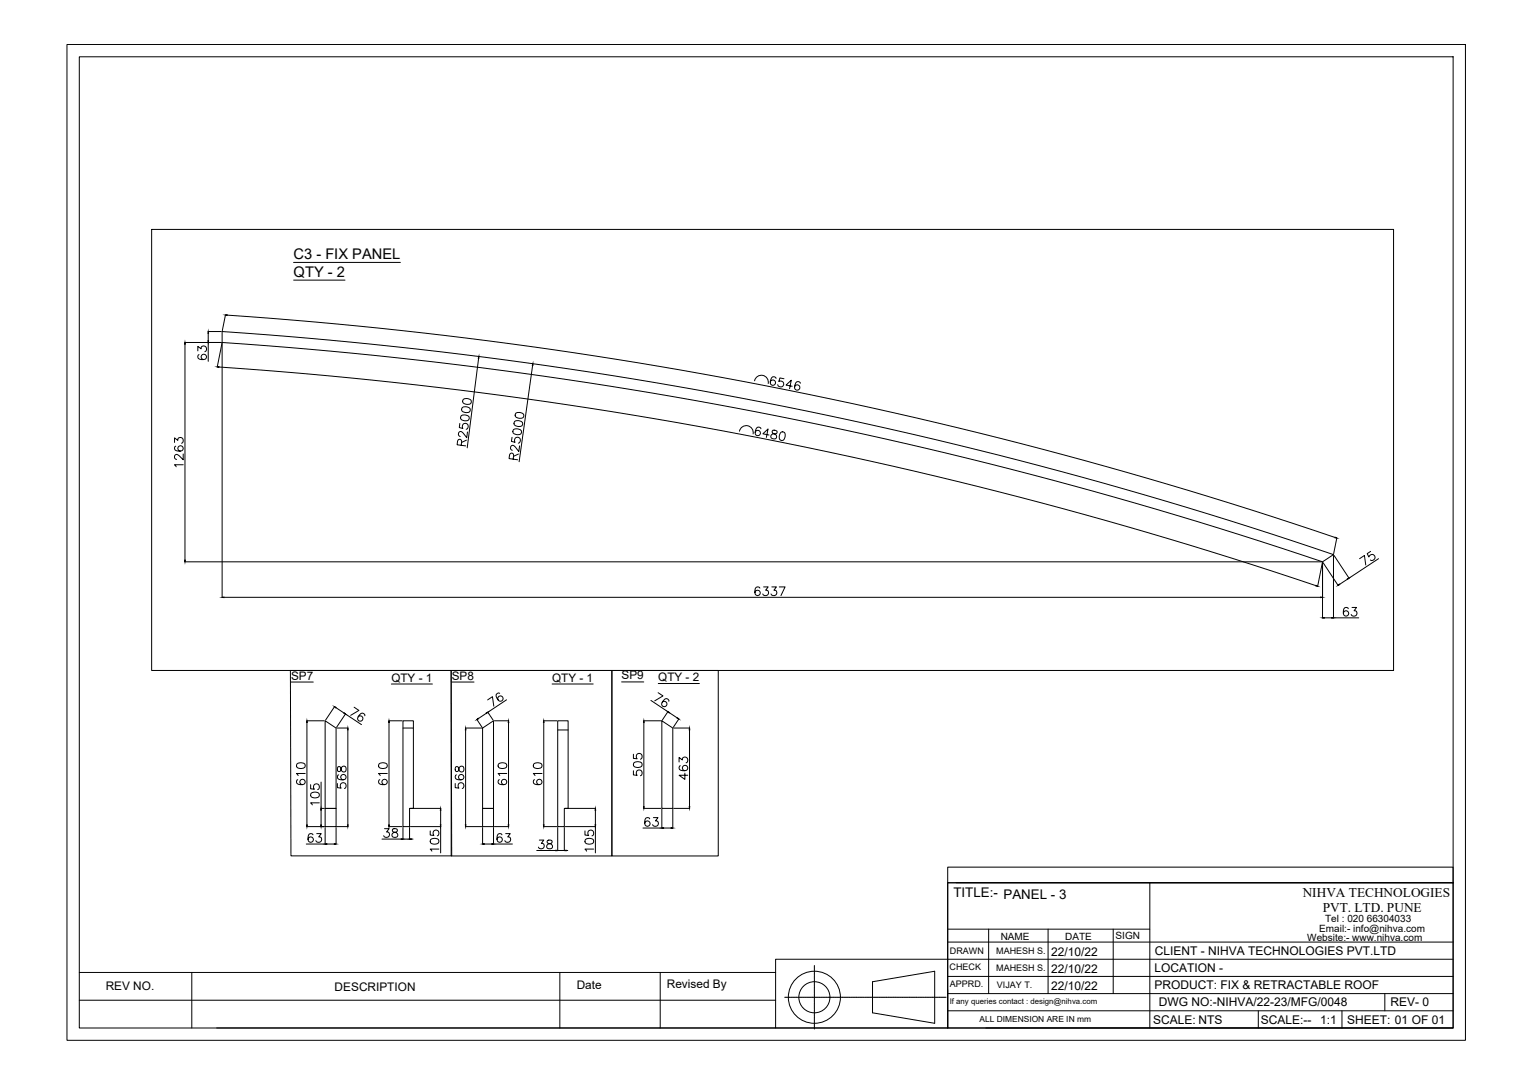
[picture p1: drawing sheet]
<svg xmlns="http://www.w3.org/2000/svg" width="594mm" height="420mm" viewBox="0 0 594 420" stroke-linecap="round" stroke-linejoin="round" font-family="sans-serif">
<!-- layer: 0 -->
<g fill="none" stroke="#000" stroke-width=".39">
<path d="M26 17.2h541.9v386h-541.9zM30.7 22h532.4v376.5h-532.4zM58.8 88.9h481.2v171h-481.2zM113.8 101.7h41.4M113.8 108.6h19.9M71.6 132.7h14.1M71.7 133.4v83.7M76.7 136v-1.8l1.2 1a1.12 1.12 0 0 1 1.8-.8 1.12 1.12 0 0 1-.3 1.9M77.1 137.5a.96 .96 0 0 0-.5 .9 .96 .96 0 0 0 .7 .8 1.97 1.97 0 0 0 2.7-.8 1.04 1.04 0 0 0-.9-1.1 1.04 1.04 0 0 0-1.2 1 1.04 1.04 0 0 0 1 1.1M80.6 128.5h5.1M80.7 129.2v2.9M80.7 132.7v7.3"/>
<path d="M86 133.1l-1.8 9.2M86.1 128.5a1682.2 1682.2 0 0 1 430.7 86.5l-4.3 2.8a1682.1 1682.1 0 0 0-426.4-85.1zM86.1 133.1v98.5M87.4 122l-1.3 6.2M88 122.1a1689 1689 0 0 1 429.4 86.2M185.5 138.8l-4.4 34.8M84.9 142.3a1682.2 1682.2 0 0 1 425.1 84.7M179.1 158a2.14 2.14 0 0 1 3.2 .8l-.1 .4a1.93 1.93 0 0 1-3.3-.5zM179.5 154.8a2.14 2.14 0 0 1 3.2 .9l-.1 .3a1.94 1.94 0 0 1-3.3-.4zM206.4 141.6l-5.2 37.4M292.4 147.6a2.69 2.69 0 0 1 3.2-2.1 2.69 2.69 0 0 1 2.1 3.2M300.7 146.7a.96 .96 0 0 0-.8-.7 .96 .96 0 0 0-.9 .5 1.96 1.96 0 0 0 .2 2.8 1.05 1.05 0 0 0 1.3-.7 1.05 1.05 0 0 0-.7-1.3 1.05 1.05 0 0 0-1.3 .7"/>
<path d="M303.8 146.8l-1.6-.3-.4 1.4a1.19 1.19 0 0 1 1.8 .3 1.19 1.19 0 0 1-.6 1.7 1.19 1.19 0 0 1-1.6-.8M307 149.7l-2.4-.4 2-1.9-.6 3.3M310.2 148.6a.97 .97 0 0 0-.9-.7 .97 .97 0 0 0-.9 .5 1.98 1.98 0 0 0 .2 2.8 1.05 1.05 0 0 0 1.3-.7 1.05 1.05 0 0 0-.7-1.3 1.05 1.05 0 0 0-1.3 .7M67.6 171.5v-1.8l1.3 1a1.12 1.12 0 0 1 1.8-.9 1.12 1.12 0 0 1-.3 2M68.1 172.9a.98 .98 0 0 0-.3 1.5 1.93 1.93 0 0 0 3.2-.7 1.04 1.04 0 0 0-1.1-.9 1.04 1.04 0 0 0-1 1 1.04 1.04 0 0 0 1 1M71 176v2.2l-1.6-1.6a1.02 1.02 0 0 0-1.6-.1l-.2 .9 .8 .7M178.2 164.1l-.2 1.6 1.4 .4a1.19 1.19 0 0 1 .2-1.8 1.19 1.19 0 0 1 1.7 .4 1.19 1.19 0 0 1-.7 1.7M178.7 172.6l.1-1.9-.4-.4-.7 .1-.4 .6-.2 1.4 3.4 .4M178.7 161.1a2.16 2.16 0 0 1 3.1 .9v.3a1.93 1.93 0 0 1-3.3-.4zM180.8 170.6l-1.9 .9M181.2 167.4l-.3 2.3-1.4-1.8a1.01 1.01 0 0 0-1.6-.4l-.3 .9 .8 .8M198.4 169.5l-.2 1.6 1.4 .3a1.19 1.19 0 0 1 .2-1.7 1.19 1.19 0 0 1 1.8 .4 1.19 1.19 0 0 1-.7 1.7"/>
<path d="M198.9 178l.1-2-.5-.3h-.6l-.4 .6-.2 1.4 3.3 .5M199 166.5a2.15 2.15 0 0 1 3.1 .9v.3a1.92 1.92 0 0 1-3.4-.4zM199.4 163.3a2.15 2.15 0 0 1 3.2 1l-.1 .3a1.93 1.93 0 0 1-3.3-.5zM199.9 160.2a2.15 2.15 0 0 1 3.1 .9v.3a1.94 1.94 0 0 1-3.4-.5zM200.9 176l-1.9 .9M201.4 172.8l-.4 2.2-1.3-1.8a1.02 1.02 0 0 0-1.6-.4l-.3 1 .7 .7M286.6 167.1a2.69 2.69 0 0 1 3.1-2.1 2.69 2.69 0 0 1 2.1 3.2M294.9 166.2a.97 .97 0 0 0-.8-.7 .97 .97 0 0 0-1 .5 1.96 1.96 0 0 0 .3 2.8 1.04 1.04 0 0 0 1.3-.7 1.04 1.04 0 0 0-.8-1.3 1.04 1.04 0 0 0-1.3 .8M298 168.6l-2.4-.5 2-1.8-.6 3.3M299.5 166.8a.68 .68 0 0 0 .1 1.1 1.21 1.21 0 0 1 1.2 .8 1.21 1.21 0 0 1-.3 1.4l-1.2-.1a.96 .96 0 0 1-.6-1.2 .96 .96 0 0 1 1.2-.6l.6-.1a.68 .68 0 0 0 .6-1zM302.8 167.4a1.09 1.09 0 0 1 1.5 .8 1.7 1.7 0 0 1-1.7 2.5 2.15 2.15 0 0 1 .2-3.3zM71 180.1h-3.4l.7 .8"/>
<path d="M71.6 217.8h440.6M512.5 218.1l-1.9 9.2M512.5 218.1v21.5M512.7 218l5.9 9M516.8 215.3v24.3M516.9 215.2l5.9 9M518.1 208.5l-1.3 6.1M526.9 216.5l1.9-1.2 .5 3.7M531.2 213.7l-1.4 .9 .7 1.3a1.19 1.19 0 0 1 1.5-1 1.19 1.19 0 0 1 .8 1.6 1.19 1.19 0 0 1-1.7 .6M534.2 216.5l-11.4 7.6M86.8 231.5h425M294.5 228a.97 .97 0 0 0-1-.5 .97 .97 0 0 0-.8 .6 1.97 1.97 0 0 0 .8 2.8 1.05 1.05 0 0 0 1.1-1 1.05 1.05 0 0 0-.9-1.1 1.05 1.05 0 0 0-1.2 .9"/>
<path d="M295.9 227.5h1.8l-1 1.3a1.12 1.12 0 0 1 .8 1.8 1.12 1.12 0 0 1-1.9-.4M299.1 227.5h1.8l-1 1.3a1.12 1.12 0 0 1 .8 1.8 1.12 1.12 0 0 1-1.9-.4M302 227.5h2.2l-1.6 3.4M513.2 239.5h2.9M516.8 239.5h9.7M522.2 224.5l-3.1 2M522.5 235.9a.96 .96 0 0 0-.9-.5 .96 .96 0 0 0-.9 .7 1.97 1.97 0 0 0 .8 2.7 1.04 1.04 0 0 0 1.2-.9 1.04 1.04 0 0 0-1-1.2 1.04 1.04 0 0 0-1.1 1M523.9 235.4h1.8l-1 1.3a1.12 1.12 0 0 1 .9 1.8 1.12 1.12 0 0 1-2-.3M112.5 259.9h62.3l.2 71.8h-62.2zM174.8 259.9h62.3v71.9h-62.3zM237.1 259.9h41.2v71.9h-41.2zM112.8 264.4h8.6"/>
<path d="M118.9 279.4h6.8M126 279.4l4.2 2.8v38.2h-4.2zM129.7 273.8l-3.5 5.3M130.2 274.3l3.1 2.1M137.2 274.1l1.9 1.3-3.2 1.9M141.4 277.5a.98 .98 0 0 0-1.1-1.1 1.94 1.94 0 0 0-1.2 3 1.04 1.04 0 0 0 1.4-.3 1.04 1.04 0 0 0-.3-1.5 1.04 1.04 0 0 0-1.4 .3M150.7 279.4h5.1M151.7 265.1h15.9M156.2 279.4h4v33.9h-1.5v7.1h-2.5zM175.1 264.4h8.6M184.8 278.8l2 3.1M188.5 276.4l-3.1 2.1"/>
<path d="M189 271.3l1.8-1.3 .6 3.7M189 276l2.1 3.1M191.6 279.4h5.6M193.6 268.8a.97 .97 0 0 0-1.3 .5 1.92 1.92 0 0 0 2.3 2.3 1.05 1.05 0 0 0 .2-1.4 1.05 1.05 0 0 0-1.4-.3 1.05 1.05 0 0 0-.4 1.4M196.3 271.3l-7.2 4.8M210.6 279.4h5.2M213.9 265.1h16M216.1 279.4h4.1v33.9h-1.5v7.1h-2.6zM240.9 264.3h8.6M249.4 279.4h6.7M252.3 271.5l6.6 4.3-2.2 3.3M255 268.5l1.9 1.2-3.2 2"/>
<path d="M255.1 264.9h15.9M256.5 279.4l4.2 2.8v31.1h-4.2zM259.2 271.8a.98 .98 0 0 0-1-1 1.93 1.93 0 0 0-1.3 3 1.04 1.04 0 0 0 1.4-.4 1.04 1.04 0 0 0-.3-1.4 1.04 1.04 0 0 0-1.4 .2M259.4 276.2l3.1 2.1M263.1 278.6l-2.2 3.3M115.1 296.1a2.16 2.16 0 0 1 3.2 .5v.3a1.95 1.95 0 0 1-3.4 0zM118.3 299.8h-3.4l.6 .8M118.9 280v39.7M130.6 282.2h4.3M130.9 297.3a1.26 1.26 0 0 0 .3 1.8l.8-.5a1.21 1.21 0 0 1 .5-1.4 1.21 1.21 0 0 1 1.5 .1l.1 1.1a.96 .96 0 0 1-1 .9 .96 .96 0 0 1-.9-1.1l-.2-.6a.67 .67 0 0 0-1.1-.3zM134.8 282.9v36.8M140.1 280.9l-6.2-4.2-3.5 5.2"/>
<path d="M146.9 296.1a2.17 2.17 0 0 1 3.2 .5v.3a1.95 1.95 0 0 1-3.4 0zM150.1 299.8h-3.4l.6 .8M150.7 280v39.7M156.2 282.2h4M176.6 297.3a1.27 1.27 0 0 0 .3 1.8l.8-.5a1.21 1.21 0 0 1 .5-1.4 1.21 1.21 0 0 1 1.4 .1l.2 1.1a.97 .97 0 0 1-1.1 .9 .97 .97 0 0 1-.9-1.1l-.1-.6a.67 .67 0 0 0-1.1-.3zM180.4 282.2h6.3M180.4 282.9v36.8M187 282.2l4.2-2.8v41h-4.2zM193.2 296.1a2.16 2.16 0 0 1 3.2 .5v.3a1.95 1.95 0 0 1-3.4 0zM196.4 299.8h-3.4l.7 .8M197.1 280v39.7M206.8 296.1a2.16 2.16 0 0 1 3.2 .5v.3a1.95 1.95 0 0 1-3.3 0z"/>
<path d="M210 299.8h-3.3l.6 .8M210.7 280v39.7M216.1 282.9h4.1M245.5 298.8v1.6l1.4 .1a1.19 1.19 0 0 1 0-1.8 1.19 1.19 0 0 1 1.8 .2 1.19 1.19 0 0 1-.5 1.8M245.5 292.3v1.7l1.4 .1a1.19 1.19 0 0 1 0-1.8 1.19 1.19 0 0 1 1.8 .2 1.19 1.19 0 0 1-.5 1.8M245.6 295.7a2.15 2.15 0 0 1 3.2 .5v.3a1.94 1.94 0 0 1-3.3 0zM249.5 280v32.7M261.1 282.2h6.2M263.2 295.4v-1.8l1.2 1a1.12 1.12 0 0 1 1.8-.9 1.12 1.12 0 0 1-.3 2M263.6 296.8a1.01 1.01 0 0 0-.3 1.4 1.93 1.93 0 0 0 3.2-.6 1.04 1.04 0 0 0-1-1 1.04 1.04 0 0 0-1.1 1.1 1.04 1.04 0 0 0 1 1M265.4 299.7v2.4l-2.2-1.6h3.3M267.2 282.9v29.8"/>
<path d="M115.4 302.2a.97 .97 0 0 0-.5 .9 .97 .97 0 0 0 .6 .9 1.97 1.97 0 0 0 2.8-.8 1.05 1.05 0 0 0-1-1.2 1.05 1.05 0 0 0-1.1 1 1.05 1.05 0 0 0 1 1.1M120.4 304.1v1.6l1.4 .2a1.19 1.19 0 0 1 0-1.8 1.19 1.19 0 0 1 1.8 .2 1.19 1.19 0 0 1-.5 1.8M120.5 307.5a2.15 2.15 0 0 1 3.2 .5v.3a1.94 1.94 0 0 1-3.3 0zM123.7 311.2h-3.3l.6 .8M124.3 313.3h1.4M124.4 303.1v10.2M124.4 314v5.7M130.8 303.7v1.6l1.4 .2a1.19 1.19 0 0 1 0-1.8 1.19 1.19 0 0 1 1.8 .2 1.19 1.19 0 0 1-.5 1.7M131.2 300.3a.99 .99 0 0 0-.3 1.5 1.92 1.92 0 0 0 3.2-.7 1.04 1.04 0 0 0-1-.9 1.04 1.04 0 0 0-1.1 1 1.04 1.04 0 0 0 1 1.1M147.2 302.2a.97 .97 0 0 0-.5 .9 .97 .97 0 0 0 .6 .9 1.97 1.97 0 0 0 2.8-.8 1.05 1.05 0 0 0-1-1.2 1.05 1.05 0 0 0-1.1 1 1.05 1.05 0 0 0 1 1.1M159.1 313.3h11.7M170.8 314v5.7"/>
<path d="M176.4 303.7v1.6l1.4 .2a1.19 1.19 0 0 1 0-1.8 1.19 1.19 0 0 1 1.8 .2 1.19 1.19 0 0 1-.5 1.7M176.9 300.3a.97 .97 0 0 0-.5 1 .97 .97 0 0 0 .6 .8 1.97 1.97 0 0 0 2.8-.8 1.05 1.05 0 0 0-1-1.1 1.05 1.05 0 0 0-1.1 .9 1.05 1.05 0 0 0 1 1.2M193.5 302.2a.99 .99 0 0 0-.3 1.4 1.92 1.92 0 0 0 3.2-.6 1.04 1.04 0 0 0-1.1-1 1.04 1.04 0 0 0-1 1.1 1.04 1.04 0 0 0 1 1M207.2 302.2a1 1 0 0 0-.4 1.4 1.92 1.92 0 0 0 3.2-.6 1.04 1.04 0 0 0-1-1 1.04 1.04 0 0 0-1 1.1 1.04 1.04 0 0 0 .9 1M219 313.3h11.8M230.7 314v5.7M249.4 313.3h6.7M251.8 317.4a.99 .99 0 0 0-1.5-.3 1.92 1.92 0 0 0 .7 3.2 1.04 1.04 0 0 0 .9-1.1 1.04 1.04 0 0 0-1-1 1.04 1.04 0 0 0-1.1 1M253.2 316.9h1.8l-1 1.3a1.12 1.12 0 0 1 .9 1.8 1.12 1.12 0 0 1-2-.4M256.5 313.7v7.3M260.7 313.7v7.3M261.1 313.3h6.2"/>
<path d="M118.7 327.2h7.3M118.9 320.4h6.8M121.3 323.6a.99 .99 0 0 0-1.5-.3 1.93 1.93 0 0 0 .7 3.2 1.04 1.04 0 0 0 .9-1.1 1.04 1.04 0 0 0-1-1 1.04 1.04 0 0 0-1 1M122.7 323.1h1.8l-1 1.3a1.12 1.12 0 0 1 .9 1.8 1.12 1.12 0 0 1-2-.4M126 320.7v6.5M126.7 327.2h2.9M130.2 320.7v6.5M130.6 320.4h4.3M148 325.2h7.5M149 321.2h1.8l-1 1.3a1.12 1.12 0 0 1 .8 1.8 1.12 1.12 0 0 1-1.9-.4M150.7 320.4h5.1M152.2 321.4a.68 .68 0 0 0 .3 1.1 1.21 1.21 0 0 1 1.4 .5 1.21 1.21 0 0 1-.1 1.4l-1.1 .2a.96 .96 0 0 1-.9-1.1 .96 .96 0 0 1 1.1-.9l.6-.1a.68 .68 0 0 0 .3-1.1z"/>
<path d="M156.2 320.7v4.6M156.2 325.2h2.5M158.7 320.7v4.6M159.1 320.4h11.7v10.2M159.4 325.2h.7M166.7 322.1v1.6l1.5 .1a1.19 1.19 0 0 1-.1-1.8 1.19 1.19 0 0 1 1.8 .3 1.19 1.19 0 0 1-.5 1.7M166.9 325.4a2.14 2.14 0 0 1 3.2 .5v.3a1.93 1.93 0 0 1-3.4 0zM170.1 329.1h-3.4l.7 .8M180.4 320.4h6.3M187 320.7v6.5M187.7 327.2h2.9M191.2 327.2h7.4"/>
<path d="M191.2 320.7v6.5M191.6 320.4h5.6M194.5 323.6a.99 .99 0 0 0-1.4-.3 1.92 1.92 0 0 0 .6 3.2 1.04 1.04 0 0 0 1-1.1 1.04 1.04 0 0 0-1-1 1.04 1.04 0 0 0-1.1 1M196 323.1h1.7l-.9 1.3a1.12 1.12 0 0 1 .8 1.8 1.12 1.12 0 0 1-2-.4M208 329.6h7.5M209 325.6h1.7l-.9 1.3a1.12 1.12 0 0 1 .8 1.8 1.12 1.12 0 0 1-1.9-.4M210.6 320.4h5.2M212.2 325.8a.67 .67 0 0 0 .3 1.1 1.21 1.21 0 0 1 1.4 .5 1.21 1.21 0 0 1-.1 1.4l-1.1 .2a.97 .97 0 0 1-.9-1.1 .97 .97 0 0 1 1-.8l.7-.2a.68 .68 0 0 0 .3-1.1zM216.1 320.7v8.9l2.6 .1v-9M219 320.4h11.8l-.1 10.2M219.4 329.6h.6M226.7 322.1v1.6l1.4 .1a1.19 1.19 0 0 1 0-1.8 1.19 1.19 0 0 1 1.8 .3 1.19 1.19 0 0 1-.5 1.7"/>
<path d="M226.9 325.4a2.15 2.15 0 0 1 3.2 .5v.3a1.94 1.94 0 0 1-3.4 0zM230.1 329.1h-3.4l.6 .8M249.2 321h7.3M257.2 321h2.9M367.3 336.1h195.8v6.1h-195.8zM367.3 342.2h195.8v56.2h-195.8zM367.3 342.2v56.2h-66.7M370.6 342.2h192.5M445.6 342.2v56.2M30.7 376.9h269.9M74.3 376.9v21.6M217 376.9v21.6"/>
<path d="M255.8 376.9v21.6M315.6 374.2v24.7M367.3 378.5h195.8M367.3 365.1h195.8M367.3 360.1h78.3M383.1 360.1v25M406.2 360.1v25M431.4 360.1v25M563.1 371.8h-262.5v26.6h-216.6M30.7 387.7h269.9M304.1 386.5h62.5M338.1 380.5l24.1-4v20.1l-24.1-4z"/>
<path d="M367.3 385.1h195.8M367.3 391.8h195.8M382 398.4h181.1M487.6 391.8v6.6M520.1 391.8v6.6M536.7 385.1v6.7"/>
<circle cx="315.6" cy="386.5" r="10.1"/>
<circle cx="315.6" cy="386.5" r="6"/>
</g>
<!-- layer: HIDDEN -->
<path d="M126 313.3h4.2M187 313.3h4.2" fill="none" stroke="#000" stroke-width=".39"/>
<!-- layer: 0 -->
<g fill="#000" stroke="#000" stroke-width=".39">
<path d="M71.7 132.7l.1 .7h-.2zM80.7 128.5l.1 .7h-.2zM80.6 132.1h.2l-.1 .6zM87.4 122.1l.6-.1v.2zM185.6 138.2v.7l-.2-.1zM84.2 142.2l.7-.1v.3zM206.5 141v.7l-.2-.1zM71.6 217.1h.2l-.1 .7zM517.4 208.2l.6 .4-.6-.2zM86.1 231.5l.7-.1v.2zM510 226.9l.6 .3-.6-.1zM511.8 231.4l.7 .1-.7 .1z"/>
<path d="M512.5 239.5l.7-.1v.2zM516.1 239.4l.7 .1-.7 .1zM518.5 226.9l.5-.5 .2 .2zM522.2 224.4l.6-.3-.5 .5zM129.6 273.9l.7 .3-.2 .2zM133.4 276.3l.5 .4-.6-.2zM184.8 278.9l.5-.5 .1 .2zM188.4 276.4l.7-.3-.5 .4zM258.8 275.9l.6 .2-.1 .2zM262.6 278.2l.5 .5-.7-.3zM118.9 279.4l.2 .6h-.3zM134.8 282.2l.1 .7h-.2z"/>
<path d="M150.7 279.4l.2 .6h-.3zM180.4 282.2l.2 .7h-.3zM197.1 279.4l.1 .6h-.2zM210.7 279.4l.1 .6h-.2zM249.5 279.4l.1 .6h-.2zM267.2 282.2l.1 .7h-.2zM118.8 319.7h.3l-.2 .7zM124.3 319.7h.2l-.1 .7zM124.4 313.3l.1 .7h-.2zM134.7 319.7h.2l-.1 .7zM150.6 319.7h.3l-.2 .7zM170.8 313.3l.1 .7h-.3z"/>
<path d="M170.6 319.7h.3l-.1 .7zM180.3 319.7h.3l-.2 .7zM197 319.7h.2l-.1 .7zM210.6 319.7h.2l-.1 .7zM230.7 313.3l.1 .7h-.2zM230.6 319.7h.2l-.1 .7zM249.4 312.7h.2l-.1 .6zM267.1 312.7h.2l-.1 .6zM126 327.2l.7-.2v.3zM129.6 327l.6 .2-.6 .1zM155.5 325.1l.7 .1-.7 .2zM158.7 325.2l.7-.1v.3z"/>
<path d="M187 327.2l.7-.2v.3zM190.6 327l.6 .2-.6 .1zM215.5 329.5l.6 .1-.6 .2zM218.7 329.6l.7-.1v.3zM256.5 321l.7-.2v.3zM260.1 320.8l.6 .2-.6 .1z"/>
</g>
<g font-size="5.7">
<text x="113.8" y="100.5">C3 - FIX PANEL</text>
<text x="113.8" y="107.4">QTY - 2</text>
</g>
<g font-size="5.2">
<text x="369.5" y="347.7">TITLE:- PANEL - 3</text>
<text x="504.8" y="347.6">NIHVA TECHNOLOGIES</text>
<text x="512.6" y="353.4">PVT. LTD. PUNE</text>
</g>
<g font-size="4.7">
<text x="407.3" y="370.6">22/10/22</text>
<text x="447.5" y="370.1">CLIENT - NIHVA TECHNOLOGIES PVT.LTD</text>
<text x="407.3" y="377.3">22/10/22</text>
<text x="447.4" y="376.7">LOCATION -</text>
<text x="407.3" y="383.9">22/10/22</text>
<text x="447.4" y="383.4">PRODUCT: FIX &amp; RETRACTABLE ROOF</text>
<text x="449" y="390.1">DWG NO:-NIHVA/22-23/MFG/0048</text>
<text x="538.8" y="390">REV- 0</text>
<text x="446.9" y="396.7">SCALE: NTS</text>
<text x="488.6" y="396.7">SCALE:--</text>
<text x="511.6" y="396.7">1:1</text>
<text x="522.1" y="396.7">SHEET: 01 OF 01</text>
</g>
<g font-size="4.6">
<text x="41" y="383.6">REV NO.</text>
<text x="129.7" y="384">DESCRIPTION</text>
<text x="223.5" y="383.4">Date</text>
<text x="258.4" y="382.9">Revised By</text>
</g>
<g font-size="4.5">
<text x="112.8" y="263.4">SP7</text>
<text x="175.1" y="263.4">SP8</text>
<text x="240.9" y="263.4">SP9</text>
<text x="255.1" y="264">QTY - 2</text>
<text x="151.7" y="264.2">QTY - 1</text>
<text x="213.9" y="264.2">QTY - 1</text>
</g>
<g font-size="3.9">
<text x="513.5" y="357.3">Tel : 020 66304033</text>
<text x="387.8" y="364.2">NAME</text>
<text x="412.8" y="364.3">DATE</text>
<text x="432.3" y="363.9">SIGN</text>
<text x="506.6" y="364.7">Website:- www.nihva.com</text>
<text x="511.2" y="361.1">Email:- info@nihva.com</text>
</g>
<g font-size="3.5">
<text x="368.1" y="369.9">DRAWN</text>
<text x="386.1" y="369.7">MAHESH S.</text>
<text x="368" y="375.8">CHECK</text>
<text x="386.1" y="376.4">MAHESH S.</text>
<text x="368.1" y="382.4">APPRD.</text>
<text x="386.3" y="383">VIJAY T.</text>
</g>
<text font-size="3.3" x="379.6" y="396.3">ALL DIMENSION ARE IN mm</text>
<text font-size="3" x="368" y="389.3">If any queries contact : design@nihva.com</text>
</svg>
